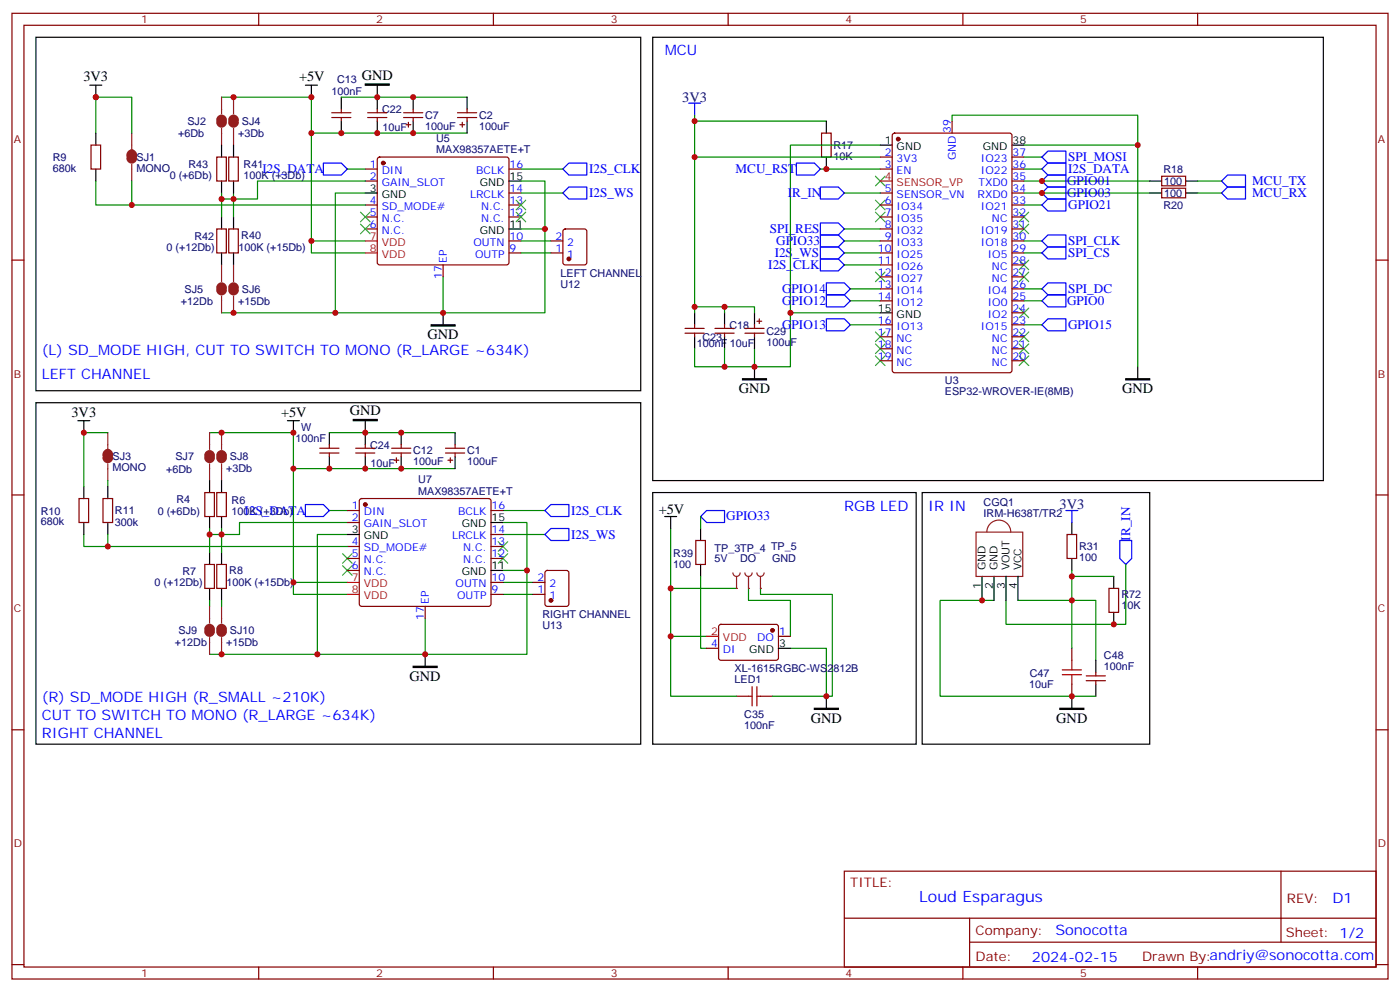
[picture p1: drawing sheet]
<svg xmlns="http://www.w3.org/2000/svg" width="412mm" height="292mm" viewBox="0 0 412 292" stroke-linecap="round" stroke-linejoin="round" font-family="sans-serif">
<g fill="none" stroke="#870000" stroke-width=".35">
<path d="M3.5 3.9h405.4v284.4h-405.4zM7.1 7.4h398.2v277.3h-398.2zM76.2 3.9v3.5M145.3 3.9v3.5M214.5 3.9v3.5M283.6 3.9v3.5M352.8 3.9v3.5M97.7 34.6h5.7M97.7 33.2h5.7M100.5 32.1v1.1M100.5 34.6v1.1M108.3 34.6h5.6"/>
<path d="M108.3 33.2h5.6M111.1 32.1v1.1M111.1 34.6v1.1M118.9 34.6h5.6M118.9 33.2h5.6M119.6 36.7h1.4M120.3 36v1.4M121.7 32.1v1.1M121.7 34.6v1.1M134.8 34.6h5.6M134.8 33.2h5.6M135.5 36.7h1.4"/>
<path d="M136.2 36v1.4M137.6 32.1v1.1M137.6 34.6v1.1M242 39.2h2.8v7h-2.8zM263.1 39.4l.4-.2h33.9l.6 .4 .1 69.4-.5 .7h-34.1l-.6-.4-.1-69.4zM280.5 35.7v3.5M26.8 42.7h2.8v7.1h-2.8zM63.9 46.2h2.8v7.1h-2.8zM67.4 46.2h2.8v7.1h-2.8zM107.6 49.8h3.5M107.6 53.3h3.5M111.4 46.5l.4-.3h37.4l.5 .3 .2 .5v30.3l-.2 .5-.5 .2h-37.4l-.5-.2-.2-.5v-30.3z"/>
<path d="M149.9 49.8h3.6M149.9 56.8h3.6M259.3 49.8h3.5M259.3 56.8h3.5M259.3 46.2h3.5M298.1 49.8h3.5M298.1 53.3h3.5M298.1 56.8h3.5M298.1 46.2h3.5M342.2 51.9h7v2.8h-7zM342.2 55.4h7v2.8h-7zM3.5 76.6h3.6"/>
<path d="M63.9 67.4h2.8v7.1h-2.8zM67.4 67.4h2.8v7.1h-2.8zM107.6 60.4h3.5M107.6 63.9h3.5M107.6 67.4h3.5M130.5 78v3.5M149.9 60.4h3.6M149.9 63.9h3.6M149.9 74.5h3.6M149.9 70.9h3.6M162.3 74.5h3.5M162.3 70.9h3.5"/>
<path d="M166 67.6l.5-.2h5.7l.6 .4 .1 9.5-.5 .6-5.9 .1-.6-.5-.1-9.4zM259.3 60.4h3.5M259.3 63.9h3.5M259.3 67.4h3.5M259.3 74.5h3.5M259.3 70.9h3.5M259.3 78h3.5M298.1 60.4h3.5M298.1 63.9h3.5M298.1 67.4h3.5M298.1 74.5h3.5M298.1 70.9h3.5"/>
<path d="M298.1 78h3.5M405.3 76.6h3.6M201.8 98.1h5.6M201.8 96.7h5.6M204.6 95.6v1.1M204.6 98.1v1.1M210.6 98.1h5.7M210.6 96.7h5.7M213.4 95.6v1.1M213.4 98.1v1.1M219.4 98.1h5.7M219.4 96.7h5.7"/>
<path d="M222.2 95.6v1.1M222.2 98.1v1.1M223 94.6h1.4M223.7 93.9v1.4M259.3 81.5h3.5M259.3 85.1h3.5M259.3 88.6h3.5M259.3 95.6h3.5M259.3 99.2h3.5M298.1 81.5h3.5M298.1 85.1h3.5M298.1 88.6h3.5"/>
<path d="M298.1 92.1h3.5M298.1 95.6h3.5M298.1 99.2h3.5M259.3 102.7h3.5M259.3 106.2h3.5M298.1 102.7h3.5M298.1 106.2h3.5M94.2 133.4h5.6M94.2 132h5.6M97 130.9v1.1M97 133.4v1M104.8 133.4h5.6"/>
<path d="M104.8 132h5.6M107.6 130.9v1.1M107.6 133.4v1M115.4 133.4h5.6M115.4 132h5.6M116.1 135.5h1.4M116.8 134.8v1.4M118.2 130.9v1.1M118.2 133.4v1M131.2 133.4h5.7M131.2 132h5.7M131.9 135.5h1.4"/>
<path d="M132.6 134.8v1.4M134.1 130.9v1.1M134.1 133.4v1M3.5 145.7h3.6M23.3 146.8h2.8v7h-2.8zM30.3 146.8h2.9v7h-2.9zM60.3 145h2.8v7.1h-2.8zM63.9 145h2.8v7.1h-2.8zM102.3 150.3h3.5M102.3 153.8h3.5M106.1 147l.4-.2h37.4l.5 .2 .2 .5v30.3l-.2 .5-.5 .2h-37.4l-.5-.2-.2-.5v-30.3zM144.6 150.3h3.6"/>
<path d="M144.6 157.4h3.6M205 159.1h2.8v7.1h-2.8zM314.3 157.4h2.8v7h-2.8zM405.3 145.7h3.6M60.3 166.2h2.8v7h-2.8zM63.9 166.2h2.8v7h-2.8zM102.3 160.9h3.5M102.3 164.4h3.5M102.3 168h3.5M125.2 178.5v3.6M144.6 160.9h3.6M144.6 164.4h3.6"/>
<path d="M144.6 175h3.6M144.6 171.5h3.6M157 175h3.5M157 171.5h3.5M160.7 168.2l.5-.2h5.7l.6 .4 .1 9.4-.5 .7h-5.9l-.6-.4-.1-9.4zM326.7 173.2h2.8v7.1h-2.8zM208.1 190.9h3.6M211.9 184l.5-.2 16.5 .1 .4 .6-.1 9.5-.6 .4-16.5-.1-.4-.6v-9.2zM229.3 187.4h3.5M315.7 190.9v3.5M320 199h5.6M322.8 197.9v1.1"/>
<path d="M3.5 214.9h3.6M217 205h3.5M224 205h3.5M315.7 201.5v3.5M320 200.4h5.6M322.8 200.4v1.1M405.3 214.9h3.6M248.7 256.5h156.6v28.2h-156.6zM377.3 256.5v20.9M248.7 270.4h156.5M285.6 277.4h119.6M285.6 270.4v14.1"/>
<path d="M3.5 284h3.6M76.2 284.7v3.6M145.3 284.7v3.6M214.5 284.7v3.6M283.6 284.7v3.6M352.8 284.7v3.6M405.3 284h3.6"/>
</g>
<g fill="#870000" stroke="#870000" stroke-width=".35">
<circle cx="112.9" cy="48" r=".53"/>
<circle cx="107.6" cy="148.6" r=".53"/>
<circle cx="167.6" cy="76.2" r=".53"/>
<circle cx="162.3" cy="176.8" r=".53"/>
<circle cx="264.6" cy="41" r=".53"/>
<circle cx="227.5" cy="185.6" r=".53"/>
</g>
<g fill="none" stroke="#000" stroke-width=".35">
<path d="M10.6 11h178.1v104h-178.1zM192.3 11h197.5v130.5h-197.5zM26.5 25.1h3.5M28.2 25.1v3.5M28.2 39.2v3.5M90 25.1h3.5M91.7 25.1v3.5M100.5 28.6v3.5M100.5 35.7v3.5M111.1 25.1v7M111.1 35.7v3.5M121.7 28.6v3.5"/>
<path d="M121.7 35.7v3.5M137.6 28.6v3.5M137.6 35.7v3.5M243.4 35.7v3.5M28.2 49.8v3.5M65.3 42.7v3.5M65.3 53.3v3.5M68.8 42.7v3.5M68.8 53.3v3.5M107.6 56.8h3.5M149.9 53.3h3.6M243.4 46.2v3.6"/>
<path d="M259.3 42.7h3.5M298.1 42.7h3.5M338.7 56.8h3.5M338.7 53.3h3.5M349.2 56.8h3.6M349.2 53.3h3.6M65.3 63.9v3.5M65.3 74.5v3.5M68.8 63.9v3.5M68.8 74.5v3.5M149.9 67.4h3.6M130.5 92.1v3.5"/>
<path d="M204.6 92.1v3.5M204.6 99.2v3.5M213.4 92.1v3.5M213.4 99.2v3.5M222.2 92.1v3.5M222.2 99.2v3.5M259.3 92.1h3.5M10.6 118.6h178.1v100.5h-178.1zM222.2 108v3.5M335.1 108v3.5M22.9 123.9h3.6M24.7 123.9v3.5"/>
<path d="M84.7 123.9h3.5M86.4 123.9v3.5M97 127.4v3.5M97 134.4v3.6M107.6 123.9v7M107.6 134.4v3.6M118.2 127.4v3.5M118.2 134.4v3.6M134.1 127.4v3.5M134.1 134.4v3.6M24.7 143.3v3.5M24.7 153.8v3.6"/>
<path d="M31.7 143.3v3.5M31.7 153.8v3.6M61.7 141.5v3.5M61.7 152.1v3.5M65.3 141.5v3.5M65.3 152.1v3.5M102.3 157.4h3.5M144.6 153.8h3.6M192.3 145h77.6v74.1h-77.6zM195.8 152.1h3.5M197.6 152.1v3.5M206.4 155.6v3.5"/>
<path d="M271.6 145h67.1v74.1h-67.1zM315.7 153.8v3.6M61.7 162.7v3.5M61.7 173.2v3.6M65.3 162.7v3.5M65.3 173.2v3.6M144.6 168h3.6M206.4 166.2v3.5M315.7 164.4v3.6M328.1 169.7v3.5M125.2 192.7v3.5M229.3 190.9h3.5"/>
<path d="M322.8 194.4v3.5M328.1 180.3v3.5M243.4 205v3.5M315.7 205v3.5M322.8 201.5v3.5"/>
</g>
<path d="M259.3 53.3h3.5M107.6 70.9h3.5M107.6 74.5h3.5M102.3 171.5h3.5M102.3 175h3.5M208.1 187.4h3.6" fill="none" stroke="#f00" stroke-width=".35"/>
<g fill="none" stroke="#008700" stroke-width=".35">
<path d="M28.2 39.2v-10.6h10.6v10.6M65.3 28.6h26.4v45.9h15.9M91.7 39.2h45.9M100.5 28.6h37.1M204.6 33.9v12.3h54.7M204.6 35.7h38.8M280.5 35.7v-1.8h54.6v74.1M28.2 53.3v7.1h79.4M38.8 53.3v7.1M65.3 58.6h3.5v5.3M65.3 56.8v7.1M102.3 49.8h5.3"/>
<path d="M107.6 56.8h-8.8v35.3h31.7v-10.6M107.6 53.3h-31.8v5.3h-7v-1.8M153.5 53.3h7v14.1M153.5 49.8h12.3M153.5 56.8h12.3M204.6 46.2v45.9M241.7 49.8h17.6M248.7 56.8h10.6M259.3 42.7h-26.5v49.4M301.6 49.8h5.3M301.6 56.8h37.1M301.6 46.2h5.3"/>
<path d="M301.6 53.3h37.1M301.6 42.7h33.5M352.8 56.8h7M352.8 53.3h7M91.7 70.9h15.9M153.5 67.4h7v24.7h-30M153.5 70.9h8.8M153.5 74.5h8.8M248.7 70.9h10.6M248.7 78h10.6M248.7 74.5h10.6M248.7 67.4h10.6"/>
<path d="M301.6 70.9h5.3M301.6 74.5h5.3M301.6 60.4h5.3M65.3 92.1h33.5M204.6 90.3h8.8v1.8M213.4 90.3h8.8v1.8M250.5 85.1h8.8M250.5 88.6h8.8M250.5 95.6h8.8M259.3 92.1h-26.5v15.9h-10.6v-5.3M301.6 85.1h5.3M301.6 88.6h5.3"/>
<path d="M301.6 95.6h5.3M204.6 102.7v5.3h8.8M213.4 102.7v5.3h8.8M31.7 127.4h-7v15.9M61.7 127.4h24.7v47.6h15.9M86.4 138h47.7M97 127.4h37.1M24.7 157.4v3.5h77.6M31.7 141.5v1.8M31.7 157.4v3.5M61.7 155.6v7.1M65.3 155.6v7.1"/>
<path d="M97 150.3h5.3M102.3 153.8h-31.7v3.6h-8.9M102.3 157.4h-8.8v35.3h31.7v-10.6M148.2 153.8h7v14.2M148.2 150.3h12.3M148.2 157.4h12.3M197.6 155.6v17.6h19.4M206.4 152.1v3.5M61.7 176.8v1.7M65.3 176.8v1.7M86.4 171.5h15.9M148.2 168h7v24.7h-30"/>
<path d="M148.2 175h8.8M148.2 171.5h8.8M197.6 173.2v31.8h19.4M206.4 169.7v21.2h1.7M220.5 173.2v3.6h12.3v10.6M224 173.2v1.8h21.2v30h-1.8M292.8 176.8h-15.9v28.2h45.9M299.9 176.8h22.9v17.6M315.7 169.7h12.4M315.7 168v22.9M331.6 166.2v17.6h-35.3v-7M61.7 192.7h31.8"/>
<path d="M197.6 187.4h10.5M232.8 190.9h10.6v14.1h-15.9"/>
</g>
<g fill="none" stroke="#3c3" stroke-width=".35">
<path d="M152 58.9l2.9 2.9M154.9 58.9l-2.9 2.9M257.9 58.9l2.8 2.9M257.9 51.9l2.8 2.8M260.7 58.9l-2.8 2.9M260.7 51.9l-2.8 2.8M106.2 66l2.8 2.8M106.2 62.5l2.8 2.8M109 66l-2.8 2.8M109 62.5l-2.8 2.8M152 62.5l2.9 2.8M154.9 62.5l-2.9 2.8"/>
<path d="M257.9 62.5l2.8 2.8M260.7 62.5l-2.8 2.8M300.2 66l2.8 2.8M300.2 62.5l2.8 2.8M300.2 76.6l2.8 2.8M303 66l-2.8 2.8M303 62.5l-2.8 2.8M303 76.6l-2.8 2.8M257.9 80.1l2.8 2.8M257.9 97.8l2.8 2.8M260.7 80.1l-2.8 2.8M260.7 97.8l-2.8 2.8"/>
<path d="M300.2 90.7l2.8 2.8M300.2 97.8l2.8 2.8M300.2 80.1l2.8 2.8M303 90.7l-2.8 2.8M303 97.8l-2.8 2.8M303 80.1l-2.8 2.8M257.9 104.8l2.8 2.8M257.9 101.3l2.8 2.8M260.7 104.8l-2.8 2.8M260.7 101.3l-2.8 2.8M300.2 101.3l2.8 2.8M300.2 104.8l2.8 2.8"/>
<path d="M303 101.3l-2.8 2.8M303 104.8l-2.8 2.8M146.8 159.5l2.8 2.8M149.6 159.5l-2.8 2.8M100.9 163l2.8 2.8M100.9 166.5l2.8 2.9M103.7 163l-2.8 2.8M103.7 166.5l-2.8 2.9M146.8 163l2.8 2.8M149.6 163l-2.8 2.8"/>
</g>
<g fill="none" stroke="#00f" stroke-width=".35">
<path d="M202.8 30.4h3.6M204.6 30.4v3.5M95.2 48h5.3l1.8 1.8-1.8 1.7h-5.3zM165.8 49.8l1.8-1.8h5.3v3.5h-5.3zM165.8 56.8l1.8-1.7h5.3v3.5h-5.3zM234.6 48h5.3l1.8 1.8-1.8 1.7h-5.3zM241.7 55.1h5.2l1.8 1.7-1.8 1.8h-5.2zM306.9 46.2l1.8-1.7h5.3v3.5h-5.3zM306.9 49.8l1.8-1.8h5.3v3.5h-5.3zM306.9 53.3l1.8-1.8h5.3v3.6h-5.3zM306.9 56.8l1.8-1.7h5.3v3.5h-5.3zM359.8 53.3l1.8-1.8h5.3v3.6h-5.3z"/>
<path d="M361.6 55.1h5.3v3.5h-5.3l-1.8-1.8zM241.7 65.7h5.2l1.8 1.7-1.8 1.8h-5.2zM241.7 76.2h5.2l1.8 1.8-1.8 1.8h-5.2zM241.7 72.7h5.2l1.8 1.8-1.8 1.7h-5.2zM241.7 69.2h5.2l1.8 1.7-1.8 1.8h-5.2zM306.9 60.4l1.8-1.8h5.3v3.5h-5.3zM306.9 74.5l1.8-1.8h5.3v3.5h-5.3zM306.9 70.9l1.8-1.7h5.3v3.5h-5.3zM243.4 83.3h5.3l1.8 1.8-1.8 1.7h-5.3zM243.4 86.8h5.3l1.8 1.8-1.8 1.7h-5.3zM243.4 93.9h5.3l1.8 1.7-1.8 1.8h-5.3zM306.9 85.1l1.8-1.8h5.3v3.5h-5.3z"/>
<path d="M306.9 95.6l1.8-1.7h5.3v3.5h-5.3zM306.9 88.6l1.8-1.8h5.3v3.5h-5.3zM90 148.6h5.2l1.8 1.7-1.8 1.8h-5.2zM160.5 157.4l1.8-1.8h5.3v3.5h-5.3zM160.5 150.3l1.8-1.7h5.3v3.5h-5.3zM206.4 152.1l1.7-1.8h5.3v3.5h-5.3zM314 150.3h3.5M315.7 150.3v3.5M329.8 159.1h3.6v5.3l-1.8 1.8-1.8-1.8z"/>
</g>
<path d="M107.6 24.7h7.1v.4h-7.1zM127 95.6h7.1v.4h-7.1zM218.7 111.5h7.1v.4h-7.1zM331.6 111.5h7.1v.4h-7.1zM104.1 123.5h7v.4h-7zM121.7 196.2h7.1v.3h-7.1zM239.9 208.5h7v.4h-7zM312.2 208.5h7.1v.4h-7.1z" fill="#000" stroke="#000" stroke-width=".35"/>
<g fill="none" stroke="#8c2424" stroke-width="1.8">
<path d="M64.6 35.3a.71 .71 0 0 1 .7-.7 .71 .71 0 0 1 .7 .7M64.6 36a.71 .71 0 0 0 .7 .7 .71 .71 0 0 0 .7-.7M68.1 35.3a.71 .71 0 0 1 .7-.7 .71 .71 0 0 1 .7 .7M68.1 36a.71 .71 0 0 0 .7 .7 .71 .71 0 0 0 .7-.7M38.1 45.9a.76 .76 0 0 1 .7-1.1 .76 .76 0 0 1 .7 1.1M38.1 46.6a.71 .71 0 0 0 .7 .7 .71 .71 0 0 0 .7-.7M64.6 84.7a.71 .71 0 0 1 .7-.7 .71 .71 0 0 1 .7 .7M64.6 85.4a.71 .71 0 0 0 .7 .7 .71 .71 0 0 0 .7-.7M68.1 84.7a.71 .71 0 0 1 .7-.7 .71 .71 0 0 1 .7 .7M68.1 85.4a.71 .71 0 0 0 .7 .7 .71 .71 0 0 0 .7-.7M31 134.1a.76 .76 0 0 1 .7-1.1 .76 .76 0 0 1 .8 1.1M31 134.8a.71 .71 0 0 0 .7 .7 .71 .71 0 0 0 .8-.7"/>
<path d="M61 134.1a.71 .71 0 0 1 .7-.7 .71 .71 0 0 1 .7 .7M61 134.8a.71 .71 0 0 0 .7 .7 .71 .71 0 0 0 .7-.7M64.6 134.1a.71 .71 0 0 1 .7-.7 .71 .71 0 0 1 .7 .7M64.6 134.8a.71 .71 0 0 0 .7 .7 .71 .71 0 0 0 .7-.7M61 185.2a.71 .71 0 0 1 .7-.7 .71 .71 0 0 1 .7 .7M61 185.9a.71 .71 0 0 0 .7 .8 .71 .71 0 0 0 .7-.8M64.6 185.2a.71 .71 0 0 1 .7-.7 .71 .71 0 0 1 .7 .7M64.6 185.9a.71 .71 0 0 0 .7 .8 .71 .71 0 0 0 .7-.8"/>
</g>
<g fill="none" stroke="#8c2424" stroke-width=".35">
<path d="M38.8 39.2v4.9M65.3 28.6v4.9M65.3 37.8v4.9M68.8 28.6v4.9M68.8 37.8v4.9M38.8 44.8v2.5M38.8 48.4v4.9M65.3 78v4.9M68.8 78v4.9M65.3 87.2v4.9M68.8 87.2v4.9M31.7 127.4v4.9"/>
<path d="M31.7 133v2.5M31.7 136.6v4.9M61.7 127.4v4.9M61.7 136.6v4.9M65.3 127.4v4.9M65.3 136.6v4.9M61.7 178.5v5M65.3 178.5v5M215.9 168.7a1.06 1.06 0 0 0 1.1 1 1.06 1.06 0 0 0 1-1M217 169.7v3.5M61.7 187.7v5M65.3 187.7v5"/>
</g>
<path d="M312.9 198.6h5.7M312.9 197.2h5.7M315.7 194.4v2.8M315.7 198.6v2.9M220.5 205h1M221.5 202.2v5.6M223 202.2v5.6M223 205h1" fill="none" stroke="#a10000" stroke-width=".35"/>
<circle cx="217" cy="173.2" r=".18" fill="#8c2424"/>
<path d="M219.4 168.7a1.06 1.06 0 0 0 1.1 1 1.06 1.06 0 0 0 1-1M220.5 169.7v3.5" fill="none" stroke="#8c2424" stroke-width=".35"/>
<circle cx="220.5" cy="173.2" r=".18" fill="#8c2424"/>
<path d="M223 168.7a1.06 1.06 0 0 0 1 1 1.06 1.06 0 0 0 1.1-1M224 169.7v3.5" fill="none" stroke="#8c2424" stroke-width=".35"/>
<circle cx="224" cy="173.2" r=".18" fill="#8c2424"/>
<path d="M289.3 169.7v7.1M292.8 169.7v7.1M296.3 169.7v7.1M299.9 169.7v7.1" fill="none" stroke="#000" stroke-width=".35"/>
<path d="M287.5 156.7h13.8v13h-13.8zM290.7 156.7a3.5 3.5 0 0 1 3.5-3.6 3.5 3.5 0 0 1 3.5 3.6" fill="none" stroke="#8c2424" stroke-width=".35"/>
<g fill="#c00">
<circle cx="91.7" cy="70.9" r=".88"/>
<circle cx="130.5" cy="92.1" r=".88"/>
<circle cx="160.5" cy="67.4" r=".88"/>
<circle cx="155.2" cy="168" r=".88"/>
<circle cx="125.2" cy="192.7" r=".88"/>
<circle cx="86.4" cy="171.5" r=".88"/>
<circle cx="86.4" cy="138" r=".88"/>
<circle cx="97" cy="138" r=".88"/>
<circle cx="107.6" cy="127.4" r=".88"/>
<circle cx="91.7" cy="39.2" r=".88"/>
<circle cx="100.5" cy="39.2" r=".88"/>
<circle cx="107.6" cy="138" r=".88"/>
<circle cx="86.4" cy="127.4" r=".88"/>
<circle cx="91.7" cy="28.6" r=".88"/>
<circle cx="111.1" cy="28.6" r=".88"/>
<circle cx="111.1" cy="39.2" r=".88"/>
<circle cx="118.2" cy="127.4" r=".88"/>
<circle cx="118.2" cy="138" r=".88"/>
<circle cx="121.7" cy="28.6" r=".88"/>
<circle cx="121.7" cy="39.2" r=".88"/>
<circle cx="98.8" cy="92.1" r=".88"/>
<circle cx="68.8" cy="92.1" r=".88"/>
<circle cx="93.5" cy="192.7" r=".88"/>
<circle cx="65.3" cy="192.7" r=".88"/>
<circle cx="65.3" cy="157.4" r=".88"/>
<circle cx="61.7" cy="157.4" r=".88"/>
<circle cx="68.8" cy="58.6" r=".88"/>
<circle cx="65.3" cy="58.6" r=".88"/>
<circle cx="68.8" cy="28.6" r=".88"/>
<circle cx="38.8" cy="60.4" r=".88"/>
<circle cx="28.2" cy="28.6" r=".88"/>
<circle cx="65.3" cy="127.4" r=".88"/>
<circle cx="24.7" cy="127.4" r=".88"/>
<circle cx="31.8" cy="160.9" r=".88"/>
<circle cx="204.6" cy="35.7" r=".88"/>
<circle cx="243.4" cy="49.8" r=".88"/>
<circle cx="232.8" cy="92.1" r=".88"/>
<circle cx="335.1" cy="42.7" r=".88"/>
<circle cx="306.9" cy="53.3" r=".88"/>
<circle cx="306.9" cy="56.8" r=".88"/>
<circle cx="213.4" cy="90.3" r=".88"/>
<circle cx="213.4" cy="108" r=".88"/>
<circle cx="222.3" cy="108" r=".88"/>
<circle cx="204.6" cy="90.3" r=".88"/>
<circle cx="204.6" cy="46.2" r=".88"/>
<circle cx="243.4" cy="205" r=".88"/>
<circle cx="197.6" cy="187.4" r=".88"/>
<circle cx="197.6" cy="173.2" r=".88"/>
<circle cx="315.7" cy="205" r=".88"/>
<circle cx="315.7" cy="176.8" r=".88"/>
<circle cx="328.1" cy="183.8" r=".88"/>
<circle cx="315.7" cy="169.7" r=".88"/>
<circle cx="289.3" cy="176.8" r=".88"/>
</g>
<text font-size="4.6" fill="#00f" x="270.8" y="265.5">Loud Esparagus</text>
<g font-size="4.2" fill="#00f">
<text x="195.8" y="16.3">MCU</text>
<text x="12.3" y="104.5">(L) SD_MODE HIGH, CUT TO SWITCH TO MONO (R_LARGE ~634K)</text>
<text x="12.3" y="111.5">LEFT CHANNEL</text>
<text x="248.7" y="150.3">RGB LED</text>
<text x="273.4" y="150.3">IR IN</text>
<text x="12.3" y="206.8">(R) SD_MODE HIGH (R_SMALL ~210K)</text>
<text x="12.3" y="212.1">CUT TO SWITCH TO MONO (R_LARGE ~634K)</text>
<text x="12.3" y="217.3">RIGHT CHANNEL</text>
<text x="392.5" y="265.8">D1</text>
<text x="310.9" y="275.3">Sonocotta</text>
<text x="304" y="283.1">2024-02-15</text>
</g>
<g font-size="4.2">
<text x="24.6" y="23.9">3V3</text>
<text x="88.1" y="23.9">+5V</text>
<text x="106.5" y="23.5">GND</text>
<text x="125.9" y="100">GND</text>
<text x="217.7" y="115.8">GND</text>
<text x="330.6" y="115.8">GND</text>
<text x="21.1" y="122.7">3V3</text>
<text x="82.8" y="122.7">+5V</text>
<text x="103" y="122.3">GND</text>
<text x="194" y="151.4">+5V</text>
<text x="120.6" y="200.6">GND</text>
<text x="238.8" y="212.9">GND</text>
<text x="311.1" y="212.8">GND</text>
</g>
<g font-size="4.2" fill="#000080">
<text x="201" y="30.1">3V3</text>
<text x="312.1" y="150">3V3</text>
</g>
<g font-size="3.9" fill="#00f">
<text x="314.7" y="47.4">SPI_MOSI</text>
<text x="77.4" y="51">I2S_DATA</text>
<text x="173.6" y="51">I2S_CLK</text>
<text x="216.7" y="51">MCU_RST</text>
<text x="314.7" y="51">I2S_DATA</text>
<text x="173.6" y="58.1">I2S_WS</text>
<text x="232.1" y="58">IR_IN</text>
<text x="314.3" y="54.6">GPIO01</text>
<text x="314.3" y="58.1">GPIO03</text>
<text x="368.9" y="54.5">MCU_TX</text>
<text x="368.9" y="58">MCU_RX</text>
<text x="314.7" y="61.7">GPIO21</text>
<text x="226.7" y="68.7">SPI_RES</text>
<text x="228.2" y="75.7">I2S_WS</text>
<text x="228.6" y="72.2">GPIO33</text>
<text x="314.7" y="75.7">SPI_CS</text>
<text x="314.7" y="72.1">SPI_CLK</text>
<text x="226.3" y="79.3">I2S_CLK</text>
<text x="230.4" y="86.3">GPIO14</text>
<text x="230.4" y="89.8">GPIO12</text>
<text x="314.3" y="89.9">GPIO0</text>
<text x="314.7" y="86.2">SPI_DC</text>
<text x="230.4" y="96.9">GPIO13</text>
<text x="314.6" y="96.9">GPIO15</text>
<text x="72.1" y="151.6">I2S_DATA</text>
<text x="168.3" y="151.6">I2S_CLK</text>
<text x="213.9" y="153.2">GPIO33</text>
<text x="168.3" y="158.6">I2S_WS</text>
<text x="332.9" y="159.2" transform="rotate(-90 332.9 159.2)">IR_IN</text>
</g>
<g font-size="3.9" fill="#800">
<text x="250.5" y="261.1">TITLE:</text>
<text x="379.1" y="265.8">REV:</text>
<text x="287.4" y="275.3">Company:</text>
<text x="378.7" y="275.9">Sheet: 1/2</text>
<text x="287.4" y="283">Date:</text>
<text x="336.4" y="283.1">Drawn By:andriy@sonocotta.com</text>
</g>
<g font-size="3.2" fill="#800">
<text x="41.6" y="6.9">1</text>
<text x="110.8" y="6.9">2</text>
<text x="179.9" y="6.9">3</text>
<text x="249.1" y="6.9">4</text>
<text x="318.2" y="6.9">5</text>
<text x="4.1" y="42">A</text>
<text x="405.9" y="42">A</text>
<text x="4.1" y="111.2">B</text>
<text x="405.9" y="111.2">B</text>
<text x="4.1" y="180.3">C</text>
<text x="405.9" y="180.3">C</text>
<text x="4.1" y="249.4">D</text>
<text x="405.9" y="249.4">D</text>
<text x="41.6" y="287.7">1</text>
<text x="110.8" y="287.7">2</text>
<text x="179.9" y="287.7">3</text>
<text x="249.1" y="287.7">4</text>
<text x="318.2" y="287.7">5</text>
</g>
<g font-size="3.2" fill="#000080">
<text x="97.6" y="28">100nF</text>
<text x="99.3" y="24.5">C13</text>
<text x="112.5" y="33.3">C22</text>
<text x="125.2" y="35">C7</text>
<text x="141.1" y="35">C2</text>
<text x="52.5" y="40.4">+6Db</text>
<text x="55.2" y="36.8">SJ2</text>
<text x="70.2" y="40.3">+3Db</text>
<text x="71.2" y="36.8">SJ4</text>
<text x="112.7" y="38.6">10uF</text>
<text x="125.2" y="38.2">100uF</text>
<text x="128.5" y="41.8">U5</text>
<text x="141.1" y="38.2">100uF</text>
<text x="15.5" y="47.4">R9</text>
<text x="40.2" y="47.4">SJ1</text>
<text x="128.5" y="45.1">MAX98357AETE+T</text>
<text x="245.5" y="47">10K</text>
<text x="245.5" y="43.9">R17</text>
<text x="15.5" y="50.6">680k</text>
<text x="40.2" y="50.6">MONO</text>
<text x="50" y="52.7">0 (+6Db)</text>
<text x="55.5" y="49.5">R43</text>
<text x="71.8" y="52.7">100K (+3Db)</text>
<text x="71.8" y="49.5">R41</text>
<text x="342.7" y="50.9">R18</text>
<text x="343" y="54.4">100</text>
<text x="343" y="58">100</text>
<text x="342.7" y="61.5">R20</text>
<text x="57.3" y="70.6">R42</text>
<text x="71.1" y="70.3">R40</text>
<text x="49.1" y="73.9">0 (+12Db)</text>
<text x="70.2" y="73.9">100K (+15Db)</text>
<text x="165.1" y="81.5">LEFT CHANNEL</text>
<text x="53.3" y="89.8">+12Db</text>
<text x="54.4" y="86.2">SJ5</text>
<text x="70.2" y="89.7">+15Db</text>
<text x="71.2" y="86.2">SJ6</text>
<text x="165.1" y="84.8">U12</text>
<text x="206.9" y="100.3">C23</text>
<text x="214.9" y="96.8">C18</text>
<text x="225.8" y="101.7">100uF</text>
<text x="225.8" y="98.5">C29</text>
<text x="205.2" y="102.1">100nF</text>
<text x="215" y="102.1">10uF</text>
<text x="278.4" y="113">U3</text>
<text x="278.4" y="116.3">ESP32-WROVER-IE(8MB)</text>
<text x="87.1" y="130.3">100nF</text>
<text x="88.7" y="126.8">W</text>
<text x="33.2" y="135.6">SJ3</text>
<text x="51.7" y="135.6">SJ7</text>
<text x="67.7" y="135.6">SJ8</text>
<text x="109" y="132.1">C24</text>
<text x="109.1" y="137.4">10uF</text>
<text x="121.7" y="137">100uF</text>
<text x="121.7" y="133.8">C12</text>
<text x="137.6" y="137">100uF</text>
<text x="137.6" y="133.8">C1</text>
<text x="33.2" y="138.7">MONO</text>
<text x="48.9" y="139.2">+6Db</text>
<text x="66.7" y="139.1">+3Db</text>
<text x="123.2" y="142.3">U7</text>
<text x="52" y="148.2">R4</text>
<text x="68.2" y="148.3">R6</text>
<text x="123.2" y="145.7">MAX98357AETE+T</text>
<text x="289.7" y="149">CGQ1</text>
<text x="12" y="154.7">680k</text>
<text x="12" y="151.5">R10</text>
<text x="33.9" y="154.8">300k</text>
<text x="33.9" y="151.4">R11</text>
<text x="46.5" y="151.5">0 (+6Db)</text>
<text x="68.2" y="151.5">100K (+3Db)</text>
<text x="289.7" y="152.1">IRM-H638T/TR2</text>
<text x="317.9" y="162">R31</text>
<text x="198.3" y="167.3">100</text>
<text x="198.3" y="164.1">R39</text>
<text x="210.5" y="165.6">5V</text>
<text x="210.5" y="162.4">TP_3TP_4 TP_5</text>
<text x="218" y="165.6">DO</text>
<text x="227.4" y="165.6">GND</text>
<text x="317.9" y="165.1">100</text>
<text x="45.6" y="172.7">0 (+12Db)</text>
<text x="53.8" y="169.4">R7</text>
<text x="66.7" y="172.7">100K (+15Db)</text>
<text x="67.5" y="169.1">R8</text>
<text x="330.4" y="179.3">10K</text>
<text x="330.4" y="176.2">R72</text>
<text x="159.8" y="182.1">RIGHT CHANNEL</text>
<text x="159.8" y="185.3">U13</text>
<text x="51.5" y="190.3">+12Db</text>
<text x="52.6" y="186.7">SJ9</text>
<text x="66.7" y="190.3">+15Db</text>
<text x="67.7" y="186.7">SJ10</text>
<text x="216.4" y="197.9">XL-1615RGBC-WS2812B</text>
<text x="325.2" y="197.3">100nF</text>
<text x="325.2" y="194.1">C48</text>
<text x="216.4" y="201.1">LED1</text>
<text x="303.2" y="202.6">10uF</text>
<text x="303.4" y="199.4">C47</text>
<text x="219.2" y="214.7">100nF</text>
<text x="219.2" y="211.5">C35</text>
</g>
<g font-size="3.2" fill="#00f">
<text x="280.1" y="39.2" transform="rotate(-90 280.1 39.2)">39</text>
<text x="260.6" y="45.9">2</text>
<text x="264.1" y="47.7">3V3</text>
<text x="281.5" y="47.2" transform="rotate(-90 281.5 47.2)">GND</text>
<text x="288.9" y="47.7">IO23</text>
<text x="298.3" y="45.9">37</text>
<text x="108.9" y="49.4">1</text>
<text x="108.9" y="53">2</text>
<text x="112.4" y="51.2">DIN</text>
<text x="140.3" y="51.2">BCLK</text>
<text x="150.1" y="49.4">16</text>
<text x="260.6" y="49.4">3</text>
<text x="264.1" y="51.2">EN</text>
<text x="288.9" y="51.2">IO22</text>
<text x="298.3" y="49.4">36</text>
<text x="298.3" y="53">35</text>
<text x="112.4" y="54.7">GAIN_SLOT</text>
<text x="138.5" y="58.2">LRCLK</text>
<text x="150.1" y="56.5">14</text>
<text x="260.6" y="56.5">5</text>
<text x="264.1" y="58.2">SENSOR_VN</text>
<text x="287.9" y="58.2">RXD0</text>
<text x="288.2" y="54.7">TXD0</text>
<text x="298.3" y="56.5">34</text>
<text x="108.9" y="60">4</text>
<text x="108.9" y="63.5">5</text>
<text x="112.4" y="61.8">SD_MODE#</text>
<text x="112.4" y="65.3">N.C.</text>
<text x="141.7" y="65.3">N.C.</text>
<text x="141.7" y="61.8">N.C.</text>
<text x="150.1" y="63.5">12</text>
<text x="150.1" y="60">13</text>
<text x="260.6" y="63.5">7</text>
<text x="260.6" y="60">6</text>
<text x="264.1" y="65.3">IO35</text>
<text x="264.1" y="61.8">IO34</text>
<text x="288.9" y="61.8">IO21</text>
<text x="292.2" y="65.3">NC</text>
<text x="298.3" y="60">33</text>
<text x="298.3" y="63.5">32</text>
<text x="108.9" y="67.1">6</text>
<text x="112.4" y="68.8">N.C.</text>
<text x="150.1" y="70.6">10</text>
<text x="163.6" y="70.6">2</text>
<text x="260.6" y="70.6">9</text>
<text x="260.6" y="67.1">8</text>
<text x="264.1" y="68.8">IO32</text>
<text x="288.9" y="68.8">IO19</text>
<text x="298.3" y="67.1">31</text>
<text x="298.3" y="70.6">30</text>
<text x="131.6" y="77.3" transform="rotate(-90 131.6 77.3)">EP</text>
<text x="139.5" y="72.4">OUTN</text>
<text x="139.9" y="75.9">OUTP</text>
<text x="150.1" y="74.1">9</text>
<text x="163.6" y="74.1">1</text>
<text x="167.1" y="75.9">1</text>
<text x="167.1" y="72.4">2</text>
<text x="258.6" y="77.6">11</text>
<text x="258.6" y="74.1">10</text>
<text x="264.1" y="75.9">IO25</text>
<text x="264.1" y="72.4">IO33</text>
<text x="288.9" y="72.4">IO18</text>
<text x="290.9" y="75.9">IO5</text>
<text x="298.3" y="74.1">29</text>
<text x="298.3" y="77.6">28</text>
<text x="130.2" y="82" transform="rotate(-90 130.2 82)">17</text>
<text x="258.6" y="81.2">12</text>
<text x="264.1" y="82.9">IO27</text>
<text x="264.1" y="79.4">IO26</text>
<text x="292.2" y="79.4">NC</text>
<text x="292.2" y="82.9">NC</text>
<text x="298.3" y="81.2">27</text>
<text x="258.6" y="88.2">14</text>
<text x="258.6" y="84.7">13</text>
<text x="264.1" y="90">IO12</text>
<text x="264.1" y="86.5">IO14</text>
<text x="290.9" y="86.5">IO4</text>
<text x="290.9" y="90">IO0</text>
<text x="298.3" y="84.7">26</text>
<text x="298.3" y="88.2">25</text>
<text x="258.6" y="95.3">16</text>
<text x="290.9" y="93.5">IO2</text>
<text x="298.3" y="91.8">24</text>
<text x="298.3" y="95.3">23</text>
<text x="258.6" y="98.8">17</text>
<text x="264.1" y="100.6">NC</text>
<text x="264.1" y="97">IO13</text>
<text x="288.9" y="97">IO15</text>
<text x="292.2" y="100.6">NC</text>
<text x="298.3" y="98.8">22</text>
<text x="258.6" y="105.9">19</text>
<text x="258.6" y="102.3">18</text>
<text x="264.1" y="107.6">NC</text>
<text x="264.1" y="104.1">NC</text>
<text x="292.2" y="104.1">NC</text>
<text x="292.2" y="107.6">NC</text>
<text x="298.3" y="102.3">21</text>
<text x="298.3" y="105.9">20</text>
<text x="103.6" y="150">1</text>
<text x="144.8" y="150">16</text>
<text x="103.6" y="153.5">2</text>
<text x="107.1" y="151.7">DIN</text>
<text x="107.1" y="155.3">GAIN_SLOT</text>
<text x="135" y="151.7">BCLK</text>
<text x="103.6" y="160.5">4</text>
<text x="133.2" y="158.8">LRCLK</text>
<text x="144.8" y="160.5">13</text>
<text x="144.8" y="157">14</text>
<text x="103.6" y="164.1">5</text>
<text x="103.6" y="167.6">6</text>
<text x="107.1" y="162.3">SD_MODE#</text>
<text x="107.1" y="165.8">N.C.</text>
<text x="136.4" y="165.8">N.C.</text>
<text x="136.4" y="162.3">N.C.</text>
<text x="144.8" y="164.1">12</text>
<text x="107.1" y="169.4">N.C.</text>
<text x="134.2" y="172.9">OUTN</text>
<text x="144.8" y="171.1">10</text>
<text x="158.3" y="171.1">2</text>
<text x="161.8" y="172.9">2</text>
<text x="126.3" y="177.8" transform="rotate(-90 126.3 177.8)">EP</text>
<text x="134.6" y="176.4">OUTP</text>
<text x="144.8" y="174.7">9</text>
<text x="158.3" y="174.7">1</text>
<text x="161.8" y="176.4">1</text>
<text x="124.9" y="182.6" transform="rotate(-90 124.9 182.6)">17</text>
<text x="209.5" y="190.5">4</text>
<text x="223.1" y="188.8">DO</text>
<text x="229.5" y="187">1</text>
<text x="213" y="192.3">DI</text>
</g>
<g font-size="3.2">
<text x="260.6" y="42.4">1</text>
<text x="264.1" y="44.1">GND</text>
<text x="289.5" y="44.1">GND</text>
<text x="298.3" y="42.4">38</text>
<text x="150.1" y="53">15</text>
<text x="108.9" y="56.5">3</text>
<text x="112.4" y="58.2">GND</text>
<text x="141.3" y="54.7">GND</text>
<text x="141.3" y="68.8">GND</text>
<text x="150.1" y="67.1">11</text>
<text x="258.6" y="91.8">15</text>
<text x="264.1" y="93.5">GND</text>
<text x="136.1" y="155.3">GND</text>
<text x="144.8" y="153.5">15</text>
<text x="103.6" y="157">3</text>
<text x="107.1" y="158.8">GND</text>
<text x="144.8" y="167.6">11</text>
<text x="290.3" y="168" transform="rotate(-90 290.3 168)">GND</text>
<text x="293.9" y="168" transform="rotate(-90 293.9 168)">GND</text>
<text x="297.4" y="168" transform="rotate(-90 297.4 168)">VOUT</text>
<text x="300.9" y="168" transform="rotate(-90 300.9 168)">VCC</text>
<text x="136.1" y="169.4">GND</text>
<text x="288.9" y="173.5" transform="rotate(-90 288.9 173.5)">1</text>
<text x="292.5" y="173.5" transform="rotate(-90 292.5 173.5)">2</text>
<text x="296" y="173.5" transform="rotate(-90 296 173.5)">3</text>
<text x="299.5" y="173.5" transform="rotate(-90 299.5 173.5)">4</text>
<text x="229.5" y="190.5">3</text>
<text x="220.7" y="192.3">GND</text>
</g>
<g font-size="3.2" fill="#f00">
<text x="260.6" y="53">4</text>
<text x="264.1" y="54.7">SENSOR_VP</text>
<text x="108.9" y="70.6">7</text>
<text x="108.9" y="74.1">8</text>
<text x="112.4" y="72.4">VDD</text>
<text x="112.4" y="75.9">VDD</text>
<text x="103.6" y="171.1">7</text>
<text x="107.1" y="172.9">VDD</text>
<text x="103.6" y="174.7">8</text>
<text x="107.1" y="176.4">VDD</text>
<text x="209.5" y="187">2</text>
<text x="213" y="188.8">VDD</text>
</g>
</svg>
